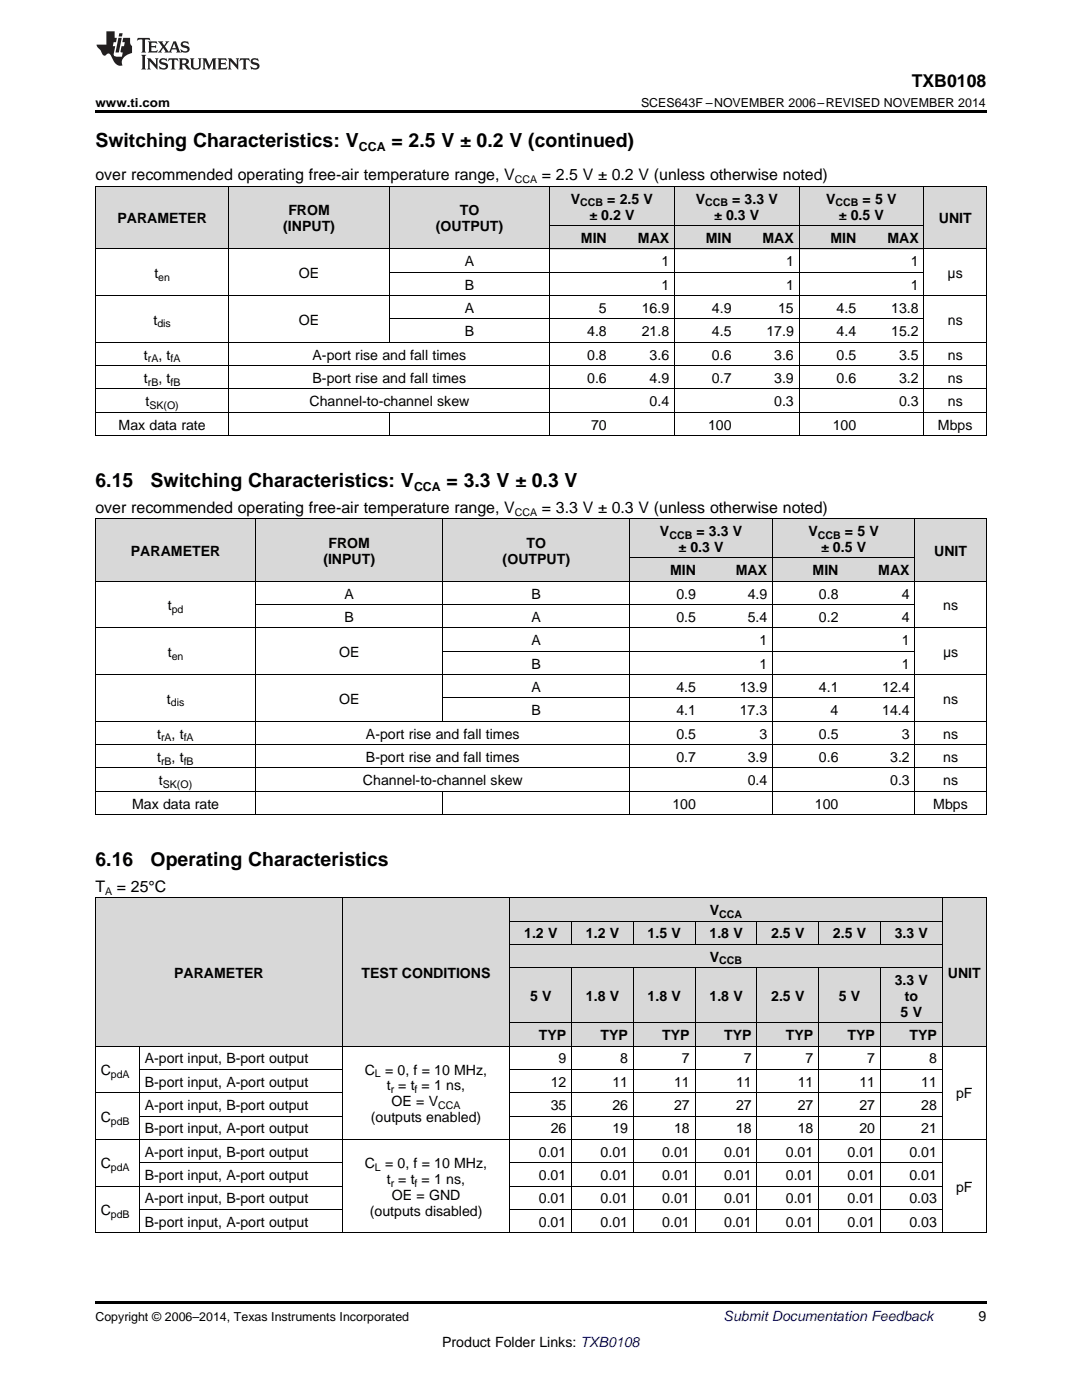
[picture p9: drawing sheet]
<svg xmlns="http://www.w3.org/2000/svg" width="216mm" height="279mm" viewBox="0 0 216 279" stroke-linecap="round" stroke-linejoin="round" font-family="sans-serif">
<g fill="#d8d8d8">
<path d="M19 179.2h8.8v29.6h-8.8z"/>
<path d="M27.8 179.2h40.5v29.6h-40.5z"/>
<path d="M68.3 179.2h33.5v29.6h-33.5z"/>
<path d="M101.8 204.2h12.3v4.6h-12.3z"/>
<path d="M114.1 204.2h12.3v4.6h-12.3z"/>
<path d="M126.4 204.2h12.3v4.6h-12.3z"/>
<path d="M138.7 204.2h12.4v4.6h-12.4z"/>
<path d="M151.1 204.2h12.3v4.6h-12.3z"/>
<path d="M163.4 204.2h12.3v4.6h-12.3z"/>
<path d="M175.7 204.2h12.3v4.6h-12.3z"/>
<path d="M188 179.2h8.8v29.6h-8.8z"/>
<path d="M101.8 193.2h12.3v11h-12.3z"/>
<path d="M114.1 193.2h12.3v11h-12.3z"/>
<path d="M126.4 193.2h12.3v11h-12.3z"/>
<path d="M138.7 193.2h12.4v11h-12.4z"/>
<path d="M151.1 193.2h12.3v11h-12.3z"/>
<path d="M163.4 193.2h12.3v11h-12.3z"/>
<path d="M175.7 193.2h12.3v11h-12.3z"/>
<path d="M101.8 188.5h12.3v4.7h-12.3z"/>
<path d="M114.1 188.5h12.3v4.7h-12.3z"/>
<path d="M126.4 188.5h12.3v4.7h-12.3z"/>
<path d="M138.7 188.5h12.4v4.7h-12.4z"/>
<path d="M151.1 188.5h12.3v4.7h-12.3z"/>
<path d="M163.4 188.5h12.3v4.7h-12.3z"/>
<path d="M175.7 188.5h12.3v4.7h-12.3z"/>
<path d="M101.8 183.9h12.3v4.6h-12.3z"/>
<path d="M114.1 183.9h12.3v4.6h-12.3z"/>
<path d="M126.4 183.9h12.3v4.6h-12.3z"/>
<path d="M138.7 183.9h12.4v4.6h-12.4z"/>
<path d="M151.1 183.9h12.3v4.6h-12.3z"/>
<path d="M163.4 183.9h12.3v4.6h-12.3z"/>
<path d="M175.7 183.9h12.3v4.6h-12.3z"/>
<path d="M101.8 179.2h12.3v4.7h-12.3z"/>
<path d="M114.1 179.2h12.3v4.7h-12.3z"/>
<path d="M126.4 179.2h12.3v4.7h-12.3z"/>
<path d="M138.7 179.2h12.4v4.7h-12.4z"/>
<path d="M151.1 179.2h12.3v4.7h-12.3z"/>
<path d="M163.4 179.2h12.3v4.7h-12.3z"/>
<path d="M175.7 179.2h12.3v4.7h-12.3z"/>
<path d="M19 103.6h32v12.5h-32z"/>
<path d="M51 103.6h37.4v12.5h-37.4z"/>
<path d="M88.4 103.6h37.3v12.5h-37.3z"/>
<path d="M125.7 111.4h14.2v4.7h-14.2z"/>
<path d="M139.9 111.4h14.3v4.7h-14.3z"/>
<path d="M154.2 111.4h14.2v4.7h-14.2z"/>
<path d="M168.4 111.4h14.2v4.7h-14.2z"/>
<path d="M182.6 103.6h14.2v12.5h-14.2z"/>
<path d="M125.7 103.6h14.2v7.8h-14.2z"/>
<path d="M139.9 103.6h14.3v7.8h-14.3z"/>
<path d="M154.2 103.6h14.2v7.8h-14.2z"/>
<path d="M168.4 103.6h14.2v7.8h-14.2z"/>
<path d="M19 37.3h26.7v12.4h-26.7z"/>
<path d="M45.7 37.3h32v12.4h-32z"/>
<path d="M77.7 37.3h32v12.4h-32z"/>
<path d="M109.7 45.1h12.5v4.6h-12.5z"/>
<path d="M122.2 45.1h12.4v4.6h-12.4z"/>
<path d="M134.6 45.1h12.4v4.6h-12.4z"/>
<path d="M147 45.1h12.5v4.6h-12.5z"/>
<path d="M159.5 45.1h12.4v4.6h-12.4z"/>
<path d="M171.9 45.1h12.5v4.6h-12.5z"/>
<path d="M184.4 37.3h12.4v12.4h-12.4z"/>
<path d="M109.7 37.3h12.5v7.8h-12.5z"/>
<path d="M122.2 37.3h12.4v7.8h-12.4z"/>
<path d="M134.6 37.3h12.4v7.8h-12.4z"/>
<path d="M147 37.3h12.5v7.8h-12.5z"/>
<path d="M159.5 37.3h12.4v7.8h-12.4z"/>
<path d="M171.9 37.3h12.5v7.8h-12.5z"/>
</g>
<path d="M19 22h177.8v.5h-177.8zM19 259.7h177.8v.5h-177.8z" fill="#000"/>
<g fill="none" stroke="#000" stroke-width=".2">
<path d="M19 37.2h177.8M19.1 37.3v49.7M45.7 37.3v49.7M77.7 37.3v31.1M109.7 37.3v49.7M134.6 37.3v49.7M159.4 37.3v49.7M184.3 37.3v49.7M196.8 37.3v49.7M19 59h177.8M19 49.7h177.8M77.7 54.3h106.7"/>
<path d="M109.7 45h74.7M19 77.6h177.8M19 73h177.8M19 68.3h177.8M77.7 63.7h106.7M19 86.9h177.8M19 82.3h177.8M77.7 82.3v4.7M19 116h177.8M19 103.5h177.8M19.1 103.6v59M51 103.6v59"/>
<path d="M88.3 103.6v40.4M125.7 103.6v59M125.7 111.4h56.9M154.1 103.6v59M182.5 103.6v59M196.8 103.6v59M19 134.6h177.8M19 125.3h177.8M51 120.7h131.6M88.4 139.3h94.2M88.4 130h94.2M19 157.9h177.8"/>
<path d="M19 153.3h177.8M19 148.6h177.8M19 144h177.8M88.3 158v4.6M19 179.2h177.8M19 162.6h177.8M19.1 179.2v66.9M68.3 179.2v66.9M101.7 179.2v66.9M188 179.2v66.9M196.8 179.2v66.9M101.8 193.1h86.2"/>
<path d="M101.8 188.5h86.2M101.8 183.8h86.2M114 183.9v4.6M114 193.2v52.9M126.3 183.9v4.6M126.3 193.2v52.9M138.7 183.9v4.6M138.7 193.2v52.9M151 183.9v4.6M151 193.2v52.9M163.3 183.9v4.6M163.3 193.2v52.9"/>
<path d="M175.7 183.9v4.6M175.7 193.2v52.9M19 218.1h49.3M19 208.8h177.8M27.8 208.8v37.3M27.8 213.4h40.5M101.8 218.1h86.2M101.8 213.4h86.2M101.8 204.1h86.2M19 236.7h49.3M19 227.4h177.8M27.8 232.1h40.5"/>
<path d="M27.8 222.8h40.5M101.8 236.7h86.2M101.8 232.1h86.2M101.8 222.8h86.2M19 246h177.8M27.8 241.4h40.5M101.8 241.4h86.2"/>
</g>
<g fill="#231f20">
<path d="M27.5 7.6l-.1 .5 .4-.2h.6v.1v2.1l-.2 .4h1l-.3-.4v-2.1l.1-.1h.5l.5 .2-.2-.5zM29.5 8.3l.2 .3v1.5l-.2 .4h1.8l.2-.6a1.04 1.04 0 0 1-1.3 .2v-.7h.6l.3 .2v-.6l-.3 .2h-.6v-.6l.8-.1 .4 .3-.2-.5zM31.5 8.3l.9 1.1-.9 1.1h.8l-.2-.2 .5-.7 .4 .7-.2 .2h1.5l-.1-.2 .1-.4h.9l.1 .4-.2 .2h1l-.3-.3-.7-1.9h-.5l-.9 2-.8-1 .9-1h-.8l.1 .3-.3 .5-.4-.6 .2-.2zM34.7 8.6l.4 1h-.7zM36.3 8.4a.63 .63 0 0 0-.2 .7 .63 .63 0 0 0 .6 .4l.6 .2 .1 .2a.75 .75 0 0 1-.7 .4 .75 .75 0 0 1-.6-.5l.1 .7 .1-.1a1.11 1.11 0 0 0 1.5-.6 1.13 1.13 0 0 0-1.2-.8l-.1-.4a1.04 1.04 0 0 1 1.2 .2l-.2-.5-.1 .1-.5-.2zM28.2 10.9l.2 .4v2.2l-.2 .4h1l-.3-.4v-2.2l.3-.4zM29.3 11.6l.3 .4v1.5l-.3 .4h.8l-.2-.4v-1.3l1.5 1.7v-1.9l.2-.4h-.7l.2 .4v.9l-1.1-1.3zM32 11.8a.62 .62 0 0 0-.2 .7 .62 .62 0 0 0 .6 .4l.6 .1 .1 .3a.76 .76 0 0 1-.7 .3 .76 .76 0 0 1-.6-.4l.1 .7 .1-.1a1.11 1.11 0 0 0 1.5-.6 1.13 1.13 0 0 0-1.2-.8l-.1-.4a1.04 1.04 0 0 1 1.2 .2l-.2-.6-.1 .1-.5-.1zM33.7 11.6l-.2 .6a.61 .61 0 0 1 .8-.3v1.6l-.2 .4h.9l-.2-.4v-1.6a.63 .63 0 0 1 .8 .3l-.2-.6zM35.6 11.6l.3 .4v1.5l-.3 .4h1l-.2-.2v-.8l.5 .2a.76 .76 0 0 0 1.2 .7l-1-1a.58 .58 0 0 0 .6-.5 .58 .58 0 0 0-.5-.6zM36.4 11.9h.1a.45 .45 0 0 1 .5 .1 .45 .45 0 0 1 .1 .5l-.7 .2zM37.9 11.6l.2 .2a2.17 2.17 0 0 0 .3 1.9 .99 .99 0 0 0 1.6-.6v-1.1l.2-.4h-.7l.2 .2a1.92 1.92 0 0 1-.2 1.8 .6 .6 0 0 1-.9-.5v-1.1l.2-.4zM40.4 11.6l.2 .4v1.5l-.2 .4h.7l-.2-.4v-1.4l.8 1.8 .8-1.8v1.4l-.2 .4h.9l-.2-.4v-1.5l.2-.4h-.8l-.6 1.5-.6-1.5zM43.4 11.6l.2 .4v1.5l-.2 .4h1.8l.2-.6a1.04 1.04 0 0 1-1.3 .1v-.6h.5l.4 .2v-.6l-.4 .2h-.5v-.7h.8l.3 .3-.1-.6zM45.5 11.6l.2 .4v1.5l-.2 .4h.7l-.2-.4v-1.3l1.5 1.7v-1.9l.2-.4h-.7l.2 .4v.9l-1.1-1.3zM47.9 11.6l-.1 .6a.61 .61 0 0 1 .8-.3v1.6l-.3 .4h1l-.3-.4 .1-1.6a.63 .63 0 0 1 .7 .3l-.1-.6zM50.2 11.8a.62 .62 0 0 0-.2 .7 .62 .62 0 0 0 .6 .4l.6 .1 .2 .3a.76 .76 0 0 1-.8 .3 .76 .76 0 0 1-.6-.4l.1 .7 .2-.1a1.11 1.11 0 0 0 1.5-.6 1.13 1.13 0 0 0-1.3-.8l-.1-.4a1.04 1.04 0 0 1 1.2 .2l-.1-.6-.2 .1-.5-.1z"/>
<path d="M21.2 6.3v2.6h-1.9l.1 .4 .7 .9a.91 .91 0 0 0 1 .8 .56 .56 0 0 1 .5-.3 .56 .56 0 0 1 .5 .3l.4 .8a1.53 1.53 0 0 0 1.9 1.2 1.54 1.54 0 0 1 1-2.1l.9-.3v-1.4a1.52 1.52 0 0 1-.3-1.6h-1.4l-.2 .8h.5l-.2 .8h-.4l-.2 1v.2l.4 .1-.2 .8a1.93 1.93 0 0 1-1.6-.3l.3-1.8h-.5l.2-.8h.4l.2-.8h-.4v-1.3zM23.6 7.6l-.6 2.9h.7l.6-2.9zM23.8 6.6l-.1 .7h.6l.2-.7z"/>
</g>
<g font-size="3.9">
<text x="19" y="29.3">Switching Characteristics: V</text>
<text x="78.1" y="29.3">= 2.5 V ± 0.2 V (continued)</text>
<text x="19" y="97.2">6.15</text>
<text x="30.1" y="97.2">Switching Characteristics: V</text>
<text x="89.1" y="97.2">= 3.3 V ± 0.3 V</text>
<text x="19" y="172.8">6.16</text>
<text x="30.1" y="172.8">Operating Characteristics</text>
</g>
<text font-size="3.5" x="181.9" y="17.3">TXB0108</text>
<g font-size="3.2">
<text x="19" y="36">over recommended operating free-air temperature range, V</text>
<text x="108.1" y="36">= 2.5 V ± 0.2 V (unless otherwise noted)</text>
<text x="19" y="102.3">over recommended operating free-air temperature range, V</text>
<text x="108.1" y="102.3">= 3.3 V ± 0.3 V (unless otherwise noted)</text>
<text x="19" y="177.9">T</text>
<text x="23.3" y="177.9">= 25°C</text>
</g>
<g font-size="2.8">
<text x="113.9" y="40.6">V</text>
<text x="121.2" y="40.6">=</text>
<text x="123.7" y="40.6">2.5 V</text>
<text x="138.8" y="40.6">V</text>
<text x="146.1" y="40.6">=</text>
<text x="148.6" y="40.6">3.3 V</text>
<text x="164.9" y="40.6">V</text>
<text x="172.1" y="40.6">= 5 V</text>
<text x="23.4" y="44.6">PARAMETER</text>
<text x="56.5" y="46.1">(INPUT)</text>
<text x="57.5" y="43">FROM</text>
<text x="87" y="46.1">(OUTPUT)</text>
<text x="91.8" y="43">TO</text>
<text x="117.6" y="43.8">± 0.2 V</text>
<text x="142.5" y="43.8">± 0.3 V</text>
<text x="167.4" y="43.8">± 0.5 V</text>
<text x="187.3" y="44.6">UNIT</text>
<text x="92.7" y="53.1">A</text>
<text x="115.9" y="48.5">MIN</text>
<text x="127.3" y="48.5">MAX</text>
<text x="132" y="53.1">1</text>
<text x="140.8" y="48.5">MIN</text>
<text x="152.2" y="48.5">MAX</text>
<text x="156.8" y="53.1">1</text>
<text x="165.7" y="48.5">MIN</text>
<text x="177.1" y="48.5">MAX</text>
<text x="181.8" y="53.1">1</text>
<text x="30.8" y="55.5">t</text>
<text x="59.7" y="55.5">OE</text>
<text x="92.7" y="57.8">B</text>
<text x="132" y="57.8">1</text>
<text x="156.8" y="57.8">1</text>
<text x="181.8" y="57.8">1</text>
<text x="189.1" y="55.5">μs</text>
<text x="30.6" y="64.8">t</text>
<text x="59.7" y="64.8">OE</text>
<text x="92.7" y="62.4">A</text>
<text x="119.5" y="62.4">5</text>
<text x="128.1" y="62.4">16.9</text>
<text x="142.1" y="62.4">4.9</text>
<text x="155.3" y="62.4">15</text>
<text x="166.9" y="62.4">4.5</text>
<text x="177.8" y="62.4">13.8</text>
<text x="189.1" y="64.8">ns</text>
<text x="28.7" y="71.8">t</text>
<text x="31.6" y="71.8">, t</text>
<text x="62.4" y="71.8">A-port rise and fall times</text>
<text x="92.7" y="67.1">B</text>
<text x="117.2" y="67.1">4.8</text>
<text x="117.2" y="71.8">0.8</text>
<text x="128.1" y="67.1">21.8</text>
<text x="129.6" y="71.8">3.6</text>
<text x="142.1" y="67.1">4.5</text>
<text x="142.1" y="71.8">0.6</text>
<text x="152.9" y="67.1">17.9</text>
<text x="154.5" y="71.8">3.6</text>
<text x="166.9" y="67.1">4.4</text>
<text x="166.9" y="71.8">0.5</text>
<text x="177.8" y="67.1">15.2</text>
<text x="179.4" y="71.8">3.5</text>
<text x="189.1" y="71.8">ns</text>
<text x="28.7" y="76.4">t</text>
<text x="31.6" y="76.4">, t</text>
<text x="62.4" y="76.4">B-port rise and fall times</text>
<text x="117.2" y="76.4">0.6</text>
<text x="129.6" y="76.4">4.9</text>
<text x="142.1" y="76.4">0.7</text>
<text x="154.5" y="76.4">3.9</text>
<text x="166.9" y="76.4">0.6</text>
<text x="179.4" y="76.4">3.2</text>
<text x="189.1" y="76.4">ns</text>
<text x="29" y="81.1">t</text>
<text x="61.8" y="81.1">Channel-to-channel skew</text>
<text x="129.6" y="81.1">0.4</text>
<text x="154.5" y="81.1">0.3</text>
<text x="179.4" y="81.1">0.3</text>
<text x="189.1" y="81.1">ns</text>
<text x="23.7" y="85.7">Max data rate</text>
<text x="117.9" y="85.7">70</text>
<text x="141.3" y="85.7">100</text>
<text x="166.2" y="85.7">100</text>
<text x="187.1" y="85.7">Mbps</text>
<text x="131.7" y="107">V</text>
<text x="139" y="107">=</text>
<text x="141.4" y="107">3.3 V</text>
<text x="161.3" y="107">V</text>
<text x="168.6" y="107">= 5 V</text>
<text x="26.1" y="110.9">PARAMETER</text>
<text x="64.5" y="112.5">(INPUT)</text>
<text x="65.5" y="109.3">FROM</text>
<text x="100.3" y="112.5">(OUTPUT)</text>
<text x="105.1" y="109.3">TO</text>
<text x="135.4" y="110.1">± 0.3 V</text>
<text x="163.8" y="110.1">± 0.5 V</text>
<text x="186.4" y="110.9">UNIT</text>
<text x="68.8" y="119.5">A</text>
<text x="106.1" y="119.5">B</text>
<text x="133.7" y="114.8">MIN</text>
<text x="135" y="119.5">0.9</text>
<text x="146.8" y="114.8">MAX</text>
<text x="149.2" y="119.5">4.9</text>
<text x="162.1" y="114.8">MIN</text>
<text x="163.4" y="119.5">0.8</text>
<text x="175.3" y="114.8">MAX</text>
<text x="180" y="119.5">4</text>
<text x="33.5" y="121.8">t</text>
<text x="68.8" y="124.1">B</text>
<text x="106.1" y="124.1">A</text>
<text x="135" y="124.1">0.5</text>
<text x="149.2" y="124.1">5.4</text>
<text x="163.4" y="124.1">0.2</text>
<text x="180" y="124.1">4</text>
<text x="188.2" y="121.8">ns</text>
<text x="33.5" y="131.1">t</text>
<text x="67.7" y="131.1">OE</text>
<text x="106.1" y="128.8">A</text>
<text x="151.5" y="128.8">1</text>
<text x="180" y="128.8">1</text>
<text x="188.2" y="131.1">μs</text>
<text x="106.1" y="133.4">B</text>
<text x="151.5" y="133.4">1</text>
<text x="180" y="133.4">1</text>
<text x="33.3" y="140.4">t</text>
<text x="67.7" y="140.4">OE</text>
<text x="106.1" y="138.1">A</text>
<text x="106.1" y="142.7">B</text>
<text x="135" y="138.1">4.5</text>
<text x="135" y="142.7">4.1</text>
<text x="147.6" y="138.1">13.9</text>
<text x="147.6" y="142.7">17.3</text>
<text x="163.4" y="138.1">4.1</text>
<text x="165.7" y="142.7">4</text>
<text x="176" y="138.1">12.4</text>
<text x="176" y="142.7">14.4</text>
<text x="188.2" y="140.4">ns</text>
<text x="31.4" y="147.4">t</text>
<text x="34.3" y="147.4">, t</text>
<text x="73" y="147.4">A-port rise and fall times</text>
<text x="135" y="147.4">0.5</text>
<text x="151.5" y="147.4">3</text>
<text x="163.4" y="147.4">0.5</text>
<text x="180" y="147.4">3</text>
<text x="188.2" y="147.4">ns</text>
<text x="31.4" y="152">t</text>
<text x="34.3" y="152">, t</text>
<text x="73" y="152">B-port rise and fall times</text>
<text x="135" y="152">0.7</text>
<text x="149.2" y="152">3.9</text>
<text x="163.4" y="152">0.6</text>
<text x="177.6" y="152">3.2</text>
<text x="188.2" y="152">ns</text>
<text x="26.4" y="161.4">Max data rate</text>
<text x="31.7" y="156.7">t</text>
<text x="72.4" y="156.7">Channel-to-channel skew</text>
<text x="134.2" y="161.4">100</text>
<text x="149.2" y="156.7">0.4</text>
<text x="162.6" y="161.4">100</text>
<text x="177.6" y="156.7">0.3</text>
<text x="186.2" y="161.4">Mbps</text>
<text x="188.2" y="156.7">ns</text>
<text x="141.6" y="182.6">V</text>
<text x="104.6" y="187.3">1.2 V</text>
<text x="116.9" y="187.3">1.2 V</text>
<text x="129.2" y="187.3">1.5 V</text>
<text x="141.6" y="187.3">1.8 V</text>
<text x="141.6" y="191.9">V</text>
<text x="153.9" y="187.3">2.5 V</text>
<text x="166.2" y="187.3">2.5 V</text>
<text x="178.5" y="187.3">3.3 V</text>
<text x="34.7" y="195.1">PARAMETER</text>
<text x="72.1" y="195.1">TEST CONDITIONS</text>
<text x="178.5" y="196.6">3.3 V</text>
<text x="189.1" y="195.1">UNIT</text>
<text x="105.8" y="199.7">5 V</text>
<text x="116.9" y="199.7">1.8 V</text>
<text x="129.2" y="199.7">1.8 V</text>
<text x="141.6" y="199.7">1.8 V</text>
<text x="153.9" y="199.7">2.5 V</text>
<text x="167.4" y="199.7">5 V</text>
<text x="179.7" y="202.9">5 V</text>
<text x="180.5" y="199.7">to</text>
<text x="107.5" y="207.6">TYP</text>
<text x="119.8" y="207.6">TYP</text>
<text x="132.2" y="207.6">TYP</text>
<text x="144.5" y="207.6">TYP</text>
<text x="156.8" y="207.6">TYP</text>
<text x="169.1" y="207.6">TYP</text>
<text x="181.5" y="207.6">TYP</text>
<text x="20.1" y="214.6">C</text>
<text x="28.9" y="212.2">A-port input, B-port output</text>
<text x="72.8" y="214.5">C</text>
<text x="76.8" y="214.5">= 0, f = 10 MHz,</text>
<text x="111.4" y="212.2">9</text>
<text x="123.8" y="212.2">8</text>
<text x="136.1" y="212.2">7</text>
<text x="148.4" y="212.2">7</text>
<text x="160.7" y="212.2">7</text>
<text x="173" y="212.2">7</text>
<text x="185.4" y="212.2">8</text>
<text x="28.9" y="216.9">B-port input, A-port output</text>
<text x="28.9" y="221.5">A-port input, B-port output</text>
<text x="77.2" y="217.6">t = t = 1 ns,</text>
<text x="78.1" y="220.8">OE = V</text>
<text x="109.9" y="216.9">12</text>
<text x="109.9" y="221.5">35</text>
<text x="122.2" y="216.9">11</text>
<text x="122.2" y="221.5">26</text>
<text x="134.5" y="216.9">11</text>
<text x="134.5" y="221.5">27</text>
<text x="146.9" y="216.9">11</text>
<text x="146.9" y="221.5">27</text>
<text x="159.2" y="216.9">11</text>
<text x="159.2" y="221.5">27</text>
<text x="171.5" y="216.9">11</text>
<text x="171.5" y="221.5">27</text>
<text x="183.8" y="216.9">11</text>
<text x="183.8" y="221.5">28</text>
<text x="190.8" y="219.2">pF</text>
<text x="20.1" y="223.9">C</text>
<text x="28.9" y="226.2">B-port input, A-port output</text>
<text x="74" y="224">(outputs enabled)</text>
<text x="109.9" y="226.2">26</text>
<text x="122.2" y="226.2">19</text>
<text x="134.5" y="226.2">18</text>
<text x="146.9" y="226.2">18</text>
<text x="159.2" y="226.2">18</text>
<text x="171.5" y="226.2">20</text>
<text x="183.8" y="226.2">21</text>
<text x="20.1" y="233.2">C</text>
<text x="28.9" y="230.9">A-port input, B-port output</text>
<text x="72.8" y="233.1">C</text>
<text x="76.8" y="233.1">= 0, f = 10 MHz,</text>
<text x="107.5" y="230.9">0.01</text>
<text x="119.8" y="230.9">0.01</text>
<text x="132.2" y="230.9">0.01</text>
<text x="144.5" y="230.9">0.01</text>
<text x="156.8" y="230.9">0.01</text>
<text x="169.1" y="230.9">0.01</text>
<text x="181.5" y="230.9">0.01</text>
<text x="28.9" y="235.5">B-port input, A-port output</text>
<text x="77.2" y="236.3">t = t = 1 ns,</text>
<text x="78.2" y="239.4">OE = GND</text>
<text x="107.5" y="235.5">0.01</text>
<text x="119.8" y="235.5">0.01</text>
<text x="132.2" y="235.5">0.01</text>
<text x="144.5" y="235.5">0.01</text>
<text x="156.8" y="235.5">0.01</text>
<text x="169.1" y="235.5">0.01</text>
<text x="181.5" y="235.5">0.01</text>
<text x="190.8" y="237.8">pF</text>
<text x="20.1" y="242.5">C</text>
<text x="28.9" y="240.2">A-port input, B-port output</text>
<text x="28.9" y="244.8">B-port input, A-port output</text>
<text x="73.8" y="242.6">(outputs disabled)</text>
<text x="107.5" y="240.2">0.01</text>
<text x="107.5" y="244.8">0.01</text>
<text x="119.8" y="240.2">0.01</text>
<text x="119.8" y="244.8">0.01</text>
<text x="132.2" y="240.2">0.01</text>
<text x="132.2" y="244.8">0.01</text>
<text x="144.5" y="240.2">0.01</text>
<text x="144.5" y="244.8">0.01</text>
<text x="156.8" y="240.2">0.01</text>
<text x="156.8" y="244.8">0.01</text>
<text x="169.1" y="240.2">0.01</text>
<text x="169.1" y="244.8">0.01</text>
<text x="181.5" y="240.2">0.03</text>
<text x="181.5" y="244.8">0.03</text>
<text x="195.3" y="263.6">9</text>
<text x="88.2" y="268.9">Product Folder Links: TXB0108</text>
</g>
<text font-size="2.8" fill="#0000c8" x="144.4" y="263.6">Submit Documentation Feedback</text>
<g font-size="2.5">
<text x="19" y="21.4">www.ti.com</text>
<text x="127.9" y="21.4">SCES643F –NOVEMBER 2006–REVISED NOVEMBER 2014</text>
<text x="71.6" y="30.1">CCA</text>
<text x="82.6" y="97.9">CCA</text>
<text x="19" y="263.6">Copyright © 2006–2014, Texas Instruments Incorporated</text>
</g>
<g font-size="2.1">
<text x="102.7" y="36.6">CCA</text>
<text x="115.8" y="41.2">CCB</text>
<text x="140.7" y="41.2">CCB</text>
<text x="166.7" y="41.2">CCB</text>
<text x="31.6" y="56">en</text>
<text x="31.4" y="65.3">dis</text>
<text x="29.5" y="72.3">rA</text>
<text x="29.5" y="77">rB</text>
<text x="34" y="72.3">fA</text>
<text x="34" y="77">fB</text>
<text x="29.8" y="81.6">SK(O)</text>
<text x="102.7" y="102.9">CCA</text>
<text x="133.6" y="107.5">CCB</text>
<text x="163.2" y="107.5">CCB</text>
<text x="34.3" y="122.3">pd</text>
<text x="34.3" y="131.7">en</text>
<text x="34.1" y="141">dis</text>
<text x="32.1" y="148">rA</text>
<text x="36.7" y="148">fA</text>
<text x="32.1" y="152.6">rB</text>
<text x="36.7" y="152.6">fB</text>
<text x="32.5" y="157.3">SK(O)</text>
<text x="21" y="178.6">A</text>
<text x="143.5" y="183.2">CCA</text>
<text x="143.5" y="192.5">CCB</text>
<text x="22.1" y="215.1">pdA</text>
<text x="74.8" y="215">L</text>
<text x="78" y="218.2">r</text>
<text x="82.7" y="218.2">f</text>
<text x="87.4" y="221.4">CCA</text>
<text x="22.1" y="224.4">pdB</text>
<text x="22.1" y="233.8">pdA</text>
<text x="74.8" y="233.6">L</text>
<text x="78" y="236.8">r</text>
<text x="82.7" y="236.8">f</text>
<text x="22.1" y="243.1">pdB</text>
</g>
</svg>
